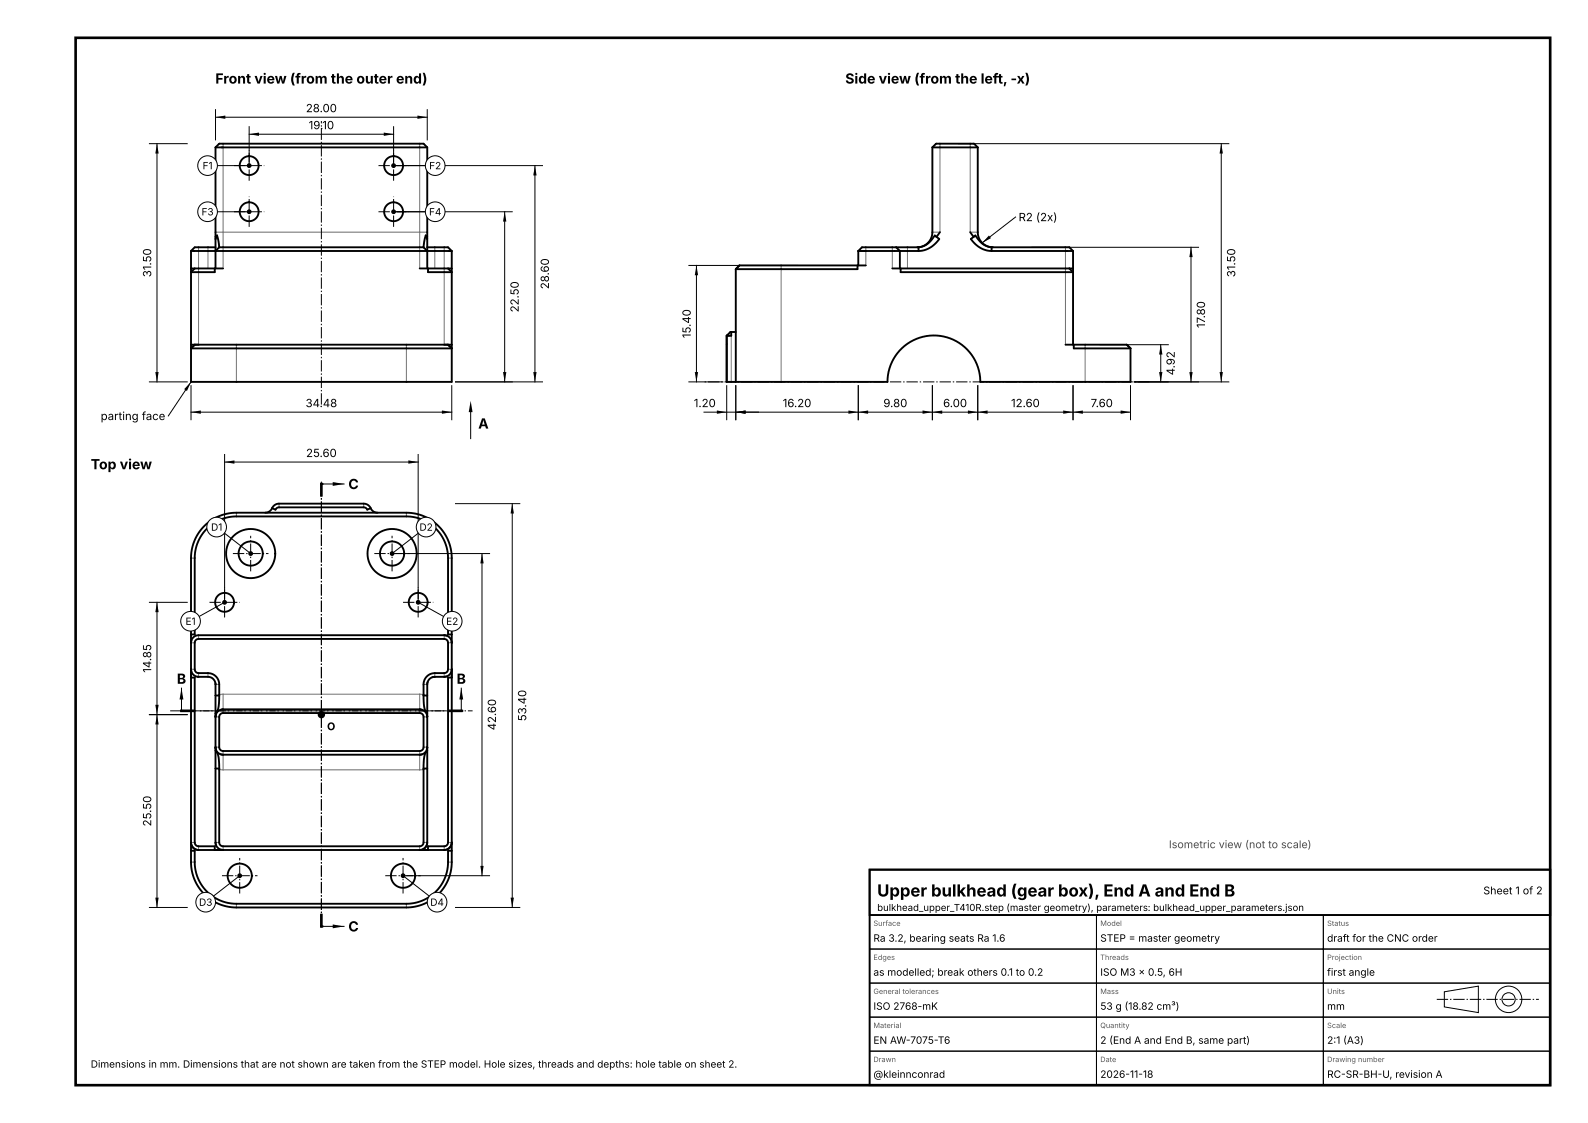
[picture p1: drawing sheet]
<svg xmlns="http://www.w3.org/2000/svg" width="420mm" height="297mm" viewBox="0 0 420 297" stroke-linecap="round" stroke-linejoin="round" font-family="sans-serif">
<g fill="none" stroke="#737373" stroke-width=".26">
<path d="M59 38v23.4M111 38v23.4M247.6 38l-1 1M248.6 38v23.4h-2a4 4 0 0 1-4 4M256.6 38v23.4h2M257.6 38l1 1M52.5 65.4v25.8M55 65.4v5.6M57 61.4h2M59 61.4v9.6M59 61.4h52M111 61.4v9.6"/>
<path d="M111 61.4h2M115 65.4v5.6M117.5 65.4v25.8M195.6 70.2l-1 1M206.6 70.2v30.8M228 65.4l-1 1M229 65.4v4.8M236 65.4v5.6M237 65.4l1 1M240 65.4v5.6M281.8 65.4v25.8M51.5 91.2l-1 .9"/>
<path d="M62.5 91.2v9.8M107.5 91.2v9.8M118.5 91.2l1 .9M193.4 88.8v12.2M287 91.2v9.8M62.5 135.6v1M73.8 133.2v1M96.2 133.2v1M107.5 135.6v1M50.5 147.6h1M118.5 147.6h1M50.5 170h1"/>
<path d="M50.5 177h1M52.5 168v1M52.5 178v1M55 178v1M115 178v1M117.5 168v1M117.5 178v1M118.5 177h1M118.5 170h1M57 181h1M57 197.6h1M57 189.6h1"/>
<path d="M59 183.6l-1 .1M59 183.6v5M59 198.6v5M59 183.6h52M111 183.6l1 .1M111 183.6v5M111 198.6v5M112 197.6h1M112 181h1M112 189.6h1M58 203.5l1 .1M59 203.6h52"/>
<path d="M112 203.5l-1 .1M50.5 222.8h1M50.5 228h1M52.5 223.8v1M57 222.8h1M59 223.8v1M62.5 239v1M107.5 239v1M111 223.8v1M112 222.8h1M117.5 223.8v1M118.5 228h1"/>
<path d="M118.5 222.8h1"/>
</g>
<path d="M85 128v3M48 188h3M119 188h3M85 242v3" fill="none" stroke="#000" stroke-width=".7"/>
<g fill="none" stroke="#000" stroke-width=".5">
<path d="M57 39v23.6M57 39h56M57 39l.4-.4a1.35 1.35 0 0 1 1.6-.6h52.3a1.12 1.12 0 0 1 1.4 .7l.3 .3M58.6 39h.2M113 39v23.6M246.6 39v22.4a4 4 0 0 1-4 4M246.6 39h12M246.6 39l.4-.4a1.35 1.35 0 0 1 1.6-.6h9l1 1M258.6 39v22.4a4 4 0 0 0 4 4M50.5 66.4v34.6h69v-34.6M50.5 66.4h6.5M50.5 71h1"/>
<path d="M51.2 66.4h.2M51.5 71h7.5M51.5 71l-1 1h6.3v-1M57 65.4h-5.5l-1 1M57 66.4h56M57 63.2v3.2M57 62.6v.6M57 66.4v4.6M57.4 62.3l.6 3.1M57.4 62.3l-.4 .3M57.4 62.3l-.4 .9M58 65.4h54"/>
<path d="M58 65.4h.1M58 65.4l-1 1M111 71h7.5M112 65.4h.1M112 65.4l1 1M112.6 62.3l.4 .3M112.6 62.3l-.6 3.1M112.6 62.3l.4 .9M113 66.4h6.5M113 65.4h4.8a1.12 1.12 0 0 1 1.4 .7l.3 .3M113 63.2v3.2M113 62.6v.6"/>
<path d="M113 66.4v4.6M113.2 71v1h6.3l-1-1M118.5 71h1M118.5 66.4h.9M194.6 71.2v29.8M195.6 70.2h33.4M195.6 70.2l-1 1M226.8 70.2v1h-32.2M227 66.4h.1M227 66.4h2M227 66.4v3.8M227.6 66.4h1.4"/>
<path d="M229 66.4h9M236 71h46.8M236.6 66.4h.1M237 65.4h-8.3a1.12 1.12 0 0 0-1.4 .7l-.3 .3M237 65.4l1 1M237.9 66.4h.1M238 66.4h.1M238 66.4h4.9M238 66.4v4.6M238.2 71v1h45.6l-1-1M242.9 65.4h-5.9M242.9 65.4v1"/>
<path d="M247.7 62.6l.7 .6a6.9 6.9 0 0 1-5.5 3.2M247.7 62.6l-.5-.3a5.7 5.7 0 0 1-4.3 3.1M248.6 61.4l-.9 1.2M256.6 61.4l.9 1.2M257.5 62.6l-.7 .6a6.9 6.9 0 0 0 5.5 3.2M257.5 62.6l.5-.3a5.7 5.7 0 0 0 4.3 3.1M262.3 65.4h20.5l1 1M262.3 66.4h19.5M262.3 65.4v1M281.8 66.4h.6M281.8 66.4h2M282.8 71h1"/>
<path d="M283.8 66.4v24.8M50.5 91.2h1M51.5 91.2h67M51.5 91.2h1M51.5 91.2l-1 .9M117.5 91.2h1M118.5 91.2l1 .9h-69M118.5 91.2h1M192.2 88.8h.7M192.2 91v10M192.2 88.8v12.2M193.4 87.8v1h-1.2"/>
<path d="M193.4 87.8h1.2M193.4 87.8h-.2l-1 1M281.8 91.2h14.6a2.05 2.05 0 0 1 2.2 .5l.4 .4M284 91.2v.9h15M299 92.1v8.9h-39.7a12.3 12.3 0 0 0-12.3-12.3 12.3 12.3 0 0 0-12.3 12.3h-40.1M192.2 101h2.4M53.9 139.2a12 12 0 0 1 8.6-3.6h45a12 12 0 0 1 12 12v80.4a12 12 0 0 1-12 12h-45a12 12 0 0 1-12-12v-80.4a12 12 0 0 1 3.4-8.4zM72 134.4l.8-1 1-.2h22.4l1 .2 .8 1M72 134.4l-.6 .8-1.3 .4M72 134.4l.9 .4 .3-.4 .6-.2h22.4l.6 .2 .3 .4 .9-.4M98 134.4l.6 .8 1.3 .4M50.5 177v2.2h1v43.8l.2 .4 .6 .4h4.5v1"/>
<path d="M50.5 167.8h1v-20.2a11 11 0 0 1 11-11h45a11 11 0 0 1 11 11v20.2h1M50.5 177l.1 .6M50.5 177a2 2 0 0 0 2 2M52.2 179h.3M52.5 179h2.5a2 2 0 0 1 2 2M115 179l-.6 .1M115 179a2 2 0 0 0-2 2M115 179h2.5M117.5 179a2 2 0 0 0 2-2v2.2h-1v43.8l-.2 .4-.6 .4h-4.5v1M117.5 168a2 2 0 0 1 2 2v-.3M117.5 168l.6 .1M117.5 168h-65a2 2 0 0 0-2 2l.1-.6"/>
<path d="M118.1 178.9l-.6 .1M57 180.7v.3M57 197.6v.9M57 198.5v4.8M57 183.9v4.8M57 188.7v.9M57 197.6l.1 .6M57 198.5l.2 .2a3.2 3.2 0 0 1 .7 2.8l.1 1.8M57 197.6a2 2 0 0 0 2 2M57 181v2.9M57 189.4v8.4M57 183.9h1"/>
<path d="M57.1 189l-.1 .6M58 183.9v-2.9a2.98 2.98 0 0 0-3-3h-2.7l-.6-.4-.2-.4v-7.2l.2-.6 .6-.4h65.4l.6 .4 .2 .6v7.2l-.2 .4-.6 .4h-2.7a2.98 2.98 0 0 0-3 3v2.9M58 183.9a7.2 7.2 0 0 1-.7 4.4l-.3 .4M58.2 189l.8-.4h52.2l.6 .4 .2 .6v8.2l-.4 .6-.6 .2h-52.2l-.6-.4-.2-.6v-8zM58.4 199.5l.6 .1M59 187.6h-.3M59 187.6a2 2 0 0 0-2 2M59 187.6h52M59 199.6h52M111 187.6h.3M111 187.6a2 2 0 0 1 2 2M111.6 199.5l-.6 .1"/>
<path d="M112 183.9a7.2 7.2 0 0 0 .7 4.4l.3 .4M112 183.9h1M112.9 189l.1 .6M113 197.6v.9M113 198.5v4.8M113 183.9v4.8M113 188.7v.9M113 198.5l-.2 .2a3.2 3.2 0 0 0-.7 2.8l-.1 1.8M113 197.6l-.1 .6M113 197.6a2 2 0 0 1-2 2M113 181v2.9M113 189.4v8.4"/>
<path d="M113.1 180.4l-.1 .6M57 203.3v19.5M57 203.3h1M58 203.3v19.5l.2 .6 .8 .4 52.4-.1 .4-.3 .2-.6v-19.5M112 203.3h1M113 203.3v19.5M50.5 225h1v3a11 11 0 0 0 11 11h45a11 11 0 0 0 11-11v-3h1M50.5 222.8a2 2 0 0 0 2 2h65a2 2 0 0 0 2-2M57 222.8a2 2 0 0 0 2 2l-.6-.1M57 222.8l.1 .6M113 222.8l-.5 1.3-.9 .6M113 222.8a2 2 0 0 1-2 2"/>
<circle cx="65.9" cy="43.8" r="2.5"/>
<circle cx="65.9" cy="56" r="2.5"/>
<circle cx="104.1" cy="56" r="2.5"/>
<circle cx="104.1" cy="43.8" r="2.5"/>
<circle cx="59.4" cy="159.3" r="2.5"/>
<circle cx="66.3" cy="146.4" r="3.2"/>
<circle cx="66.3" cy="146.4" r="6.5"/>
<circle cx="103.7" cy="146.4" r="3.2"/>
<circle cx="103.7" cy="146.4" r="6.5"/>
<circle cx="110.6" cy="159.3" r="2.5"/>
<circle cx="63.4" cy="231.6" r="3.2"/>
<circle cx="106.6" cy="231.6" r="3.2"/>
</g>
<g fill="none" stroke="#000" stroke-width=".26" stroke-dasharray="3 .5 .4 .5" stroke-linecap="butt">
<path d="M61.9 43.8h8M61.9 56h8M65.9 47.8v-8M65.9 60v-8M100.1 43.8h8M100.1 56h8M104.1 47.8v-8M104.1 60v-8M85 107v-75M304 101h-118M55.4 159.3h8M61.6 146.4h9.4"/>
<path d="M66.3 151.1v-9.4M99 146.4h9.4M103.7 151.1v-9.4M106.6 159.3h8M59.4 163.3v-8M110.6 163.3v-8M45 188h80M48 188h74M58.7 231.6h9.4M63.4 236.3v-9.4M101.9 231.6h9.4M106.6 236.3v-9.4"/>
<path d="M85 245v-118M85 245v-117M380 264.3h27"/>
</g>
<g fill="none" stroke="#000" stroke-width=".26">
<path d="M39.5 38h10M41.5 38v63M57 29v8M57 31h56M65.9 33.5v9.3M65.9 35.5h38.2M104.1 33.5v9.3M113 29v8M253.6 38h71.4M323 38v63M57.5 43.8h8.4M57.5 56h8.4"/>
<path d="M104.1 43.8h39.4M104.1 56h31.4M133.5 56v45M141.5 43.8v57.2M268.6 57.4l-8.8 6.8M182.2 70.2h28.8M184.2 70.2v30.8M273 65.4h44M315 65.4v35.6M291 91.2h18M307 91.2v9.8M39.5 101h10"/>
<path d="M50.5 102v9M50.5 109h69M50.5 101l-6 9M119.5 102v9M120.5 101h23M124.5 109v7M182.2 101h9M186.2 109h112.8M192.2 102v9M194.6 102v9M227 102v9M246.6 102v9"/>
<path d="M258.6 102v9M283.8 102v9M299 102v9M300 101h25M59.4 120.2v38.1M59.4 122.2h51.2M85 128h6M110.6 120.2v38.1M120.5 133.2h17M135.5 133.2v106.8M39.5 159.3h10M41.5 159.3v80.7"/>
<path d="M59.4 141l6.9 5.4M59.4 159.3l-6.7 3.7M104.7 146.4h24.8M110.6 159.3l6.7 3.7M110.6 141l-6.9 5.4M127.5 146.4v85.2M39.5 189h10M48 182v6M122 182v6M63.4 231.6l-6.9 5.4M106.6 231.6l6.9 5.4M107.6 231.6h21.9"/>
<path d="M39.5 240h10M85 245h6M120.5 240h17"/>
</g>
<path d="M57 31l2.6-.4v.8zM65.9 35.5l2.6-.4v.8zM101.5 35.1l2.6 .4-2.6 .4zM110.4 30.6l2.6 .4-2.6 .4zM50.5 109l2.6-.4v.8zM116.9 108.6l2.6 .4-2.6 .4z" fill="#000"/>
<circle cx="65.9" cy="43.8" r=".45" fill="#000" stroke="#000" stroke-width=".35"/>
<circle cx="54.9" cy="43.8" r="2.6" fill="#fff" stroke="#000" stroke-width=".26"/>
<circle cx="104.1" cy="43.8" r=".45" fill="#000" stroke="#000" stroke-width=".35"/>
<circle cx="115.1" cy="43.8" r="2.6" fill="#fff" stroke="#000" stroke-width=".26"/>
<circle cx="65.9" cy="56" r=".45" fill="#000" stroke="#000" stroke-width=".35"/>
<circle cx="54.9" cy="56" r="2.6" fill="#fff" stroke="#000" stroke-width=".26"/>
<circle cx="104.1" cy="56" r=".45" fill="#000" stroke="#000" stroke-width=".35"/>
<circle cx="115.1" cy="56" r="2.6" fill="#fff" stroke="#000" stroke-width=".26"/>
<path d="M41.5 38l.5 2.6h-.9zM133.5 56l.4 2.6h-.9zM141.5 43.8l.4 2.6h-.9zM41.1 98.4h.9l-.5 2.6zM50.5 101l-1.1 2.4-.7-.5zM124.5 106l.5 3h-1zM133 98.4h.9l-.4 2.6zM141 98.4h.9l-.4 2.6zM135.5 133.2l.4 2.6h-.9zM135 237.4h.9l-.4 2.6z" fill="#000"/>
<circle cx="66.3" cy="146.4" r=".45" fill="#000" stroke="#000" stroke-width=".35"/>
<circle cx="57.3" cy="139.4" r="2.6" fill="#fff" stroke="#000" stroke-width=".26"/>
<circle cx="103.7" cy="146.4" r=".45" fill="#000" stroke="#000" stroke-width=".35"/>
<circle cx="112.7" cy="139.4" r="2.6" fill="#fff" stroke="#000" stroke-width=".26"/>
<circle cx="63.4" cy="231.6" r=".45" fill="#000" stroke="#000" stroke-width=".35"/>
<circle cx="54.4" cy="238.6" r="2.6" fill="#fff" stroke="#000" stroke-width=".26"/>
<circle cx="106.6" cy="231.6" r=".45" fill="#000" stroke="#000" stroke-width=".35"/>
<circle cx="115.6" cy="238.6" r="2.6" fill="#fff" stroke="#000" stroke-width=".26"/>
<circle cx="59.4" cy="159.3" r=".45" fill="#000" stroke="#000" stroke-width=".35"/>
<circle cx="50.4" cy="164.3" r="2.6" fill="#fff" stroke="#000" stroke-width=".26"/>
<circle cx="110.6" cy="159.3" r=".45" fill="#000" stroke="#000" stroke-width=".35"/>
<circle cx="119.6" cy="164.3" r="2.6" fill="#fff" stroke="#000" stroke-width=".26"/>
<g fill="#000">
<path d="M323 38l.4 2.6h-.8zM184.2 70.2l.4 2.6h-.8zM261.6 62.3l.5 .7-2.3 1.2zM315 65.4l.4 2.6h-.8zM307 91.2l.4 2.6h-.8zM183.8 98.4h.8l-.4 2.6zM189.6 108.6l2.6 .4-2.6 .4zM194.6 109l2.6-.4v.8zM227 109l2.6-.4v.8zM224.4 108.6l2.6 .4-2.6 .4zM246.6 109l2.6-.4v.8zM244 108.6l2.6 .4-2.6 .4z"/>
<path d="M258.6 109l2.6-.4v.8zM256 108.6l2.6 .4-2.6 .4zM283.8 109l2.6-.4v.8zM281.2 108.6l2.6 .4-2.6 .4zM296.4 108.6l2.6 .4-2.6 .4zM306.6 98.4h.8l-.4 2.6zM314.6 98.4h.8l-.4 2.6zM322.6 98.4h.8l-.4 2.6zM59.4 122.2l2.6-.4v.8zM88 127.5l3 .5-3 .5zM108 121.8l2.6 .4-2.6 .4zM41.5 159.3l.5 2.6h-.9z"/>
<path d="M127.5 146.4l.4 2.6h-.9zM41.1 186.4h.9l-.5 2.6zM41.5 189l.5 2.6h-.9zM48 182l.5 3h-1zM122 182l.5 3h-1zM127 229h.9l-.4 2.6zM41.1 237.4h.9l-.5 2.6zM88 244.5l3 .5-3 .5z"/>
</g>
<circle cx="85" cy="189" r=".8" fill="#000" stroke="#000" stroke-width=".35"/>
<path d="M20 10h390v277h-390z" fill="none" stroke="#000" stroke-width=".7" stroke-linecap="butt"/>
<g fill="none" stroke="#000" stroke-width=".26">
<path d="M230 251h60v9h-60zM230 242h60v9h-60zM290 251h60v9h-60zM290 242h60v9h-60zM350 251h60v9h-60zM350 242h60v9h-60zM230 278h60v9h-60zM230 269h60v9h-60zM230 260h60v9h-60zM290 278h60v9h-60zM290 269h60v9h-60zM290 260h60v9h-60z"/>
<path d="M350 278h60v9h-60zM350 269h60v9h-60zM350 260h60v9h-60zM382 262.3l9-1.5v7l-9-1.5z"/>
<circle cx="399" cy="264.3" r="1.75"/>
<circle cx="399" cy="264.3" r="3.5"/>
</g>
<path d="M230 230h180v12h-180zM230 230h180v57h-180z" fill="none" stroke="#000" stroke-width=".5"/>
<text font-size="4.4" x="232" y="237.1">Upper bulkhead (gear box), End A and End B</text>
<g font-size="3.7">
<text x="57" y="22.1">Front view (from the outer end)</text>
<text x="223.6" y="22.1">Side view (from the left, -x)</text>
<text x="126.5" y="113.3">A</text>
<text x="24" y="124.1">Top view</text>
<text x="92.1" y="129.3">C</text>
<text x="46.8" y="180.8">B</text>
<text x="120.8" y="180.8">B</text>
<text x="92.1" y="246.3">C</text>
</g>
<g font-size="3">
<text x="80.9" y="29.7">28.00</text>
<text x="81.6" y="34.2">19.10</text>
<text x="269.4" y="58.5">R2 (2x)</text>
<text x="40" y="73.3" transform="rotate(-90 40 73.3)">31.50</text>
<text x="145.2" y="76.5" transform="rotate(-90 145.2 76.5)">28.60</text>
<text x="326.7" y="73.3" transform="rotate(-90 326.7 73.3)">31.50</text>
<text x="137.2" y="82.6" transform="rotate(-90 137.2 82.6)">22.50</text>
<text x="182.7" y="89.4" transform="rotate(-90 182.7 89.4)">15.40</text>
<text x="318.7" y="86.7" transform="rotate(-90 318.7 86.7)">17.80</text>
<text x="310.7" y="99.3" transform="rotate(-90 310.7 99.3)">4.92</text>
<text x="80.8" y="107.7">34.48</text>
<text x="183.5" y="107.7">1.20</text>
<text x="207" y="107.7">16.20</text>
<text x="233.6" y="107.7">9.80</text>
<text x="249.4" y="107.7">6.00</text>
<text x="267.4" y="107.7">12.60</text>
<text x="288.5" y="107.7">7.60</text>
<text x="26.6" y="111.1">parting face</text>
<text x="80.9" y="120.9">25.60</text>
<text x="40" y="177.9" transform="rotate(-90 40 177.9)">14.85</text>
<text x="139.2" y="190.8" transform="rotate(-90 139.2 190.8)">53.40</text>
<text x="131.2" y="193.2" transform="rotate(-90 131.2 193.2)">42.60</text>
<text x="40" y="218.6" transform="rotate(-90 40 218.6)">25.50</text>
</g>
<g font-size="2.8">
<text x="86.5" y="193.1">O</text>
<text x="392.3" y="236.5">Sheet 1 of 2</text>
</g>
<text font-size="2.8" fill="#4d4d4d" x="309.1" y="224.3">Isometric view (not to scale)</text>
<g font-size="2.7">
<text x="231" y="249.1">Ra 3.2, bearing seats Ra 1.6</text>
<text x="291" y="249.1">STEP = master geometry</text>
<text x="351" y="249.1">draft for the CNC order</text>
<text x="231" y="258.1">as modelled; break others 0.1 to 0.2</text>
<text x="291" y="258.1">ISO M3 x 0.5, 6H</text>
<text x="351" y="258.1">first angle</text>
<text x="231" y="267.1">ISO 2768-mK</text>
<text x="291" y="267.1">53 g (18.82 cm³)</text>
<text x="351" y="267.1">mm</text>
<text x="231" y="276.1">EN AW-7075-T6</text>
<text x="291" y="276.1">2 (End A and End B, same part)</text>
<text x="351" y="276.1">2:1 (A3)</text>
<text x="231" y="285.1">@kleinnconrad</text>
<text x="291" y="285.1">2026-11-18</text>
<text x="351" y="285.1">RC-SR-BH-U, revision A</text>
</g>
<g font-size="2.6">
<text x="53.6" y="44.8">F1</text>
<text x="113.5" y="44.8">F2</text>
<text x="53.3" y="57">F3</text>
<text x="113.5" y="57">F4</text>
<text x="55.8" y="140.4">D1</text>
<text x="110.9" y="140.4">D2</text>
<text x="49.1" y="165.3">E1</text>
<text x="118" y="165.3">E2</text>
<text x="52.6" y="239.6">D3</text>
<text x="113.8" y="239.6">D4</text>
<text x="24" y="282.4">Dimensions in mm. Dimensions that are not shown are taken from the STEP model. Hole sizes, threads and depths: hole table on sheet 2.</text>
</g>
<text font-size="2.5" x="232" y="240.9">bulkhead_upper_T410R.step (master geometry), parameters: bulkhead_upper_parameters.json</text>
<g font-size="1.9" fill="#595959">
<text x="231" y="244.9">Surface</text>
<text x="291" y="244.9">Model</text>
<text x="351" y="244.9">Status</text>
<text x="231" y="253.9">Edges</text>
<text x="291" y="253.9">Threads</text>
<text x="351" y="253.9">Projection</text>
<text x="231" y="262.9">General tolerances</text>
<text x="291" y="262.9">Mass</text>
<text x="351" y="262.9">Units</text>
<text x="231" y="271.9">Material</text>
<text x="291" y="271.9">Quantity</text>
<text x="351" y="271.9">Scale</text>
<text x="231" y="280.9">Drawn</text>
<text x="291" y="280.9">Date</text>
<text x="351" y="280.9">Drawing number</text>
</g>
</svg>
